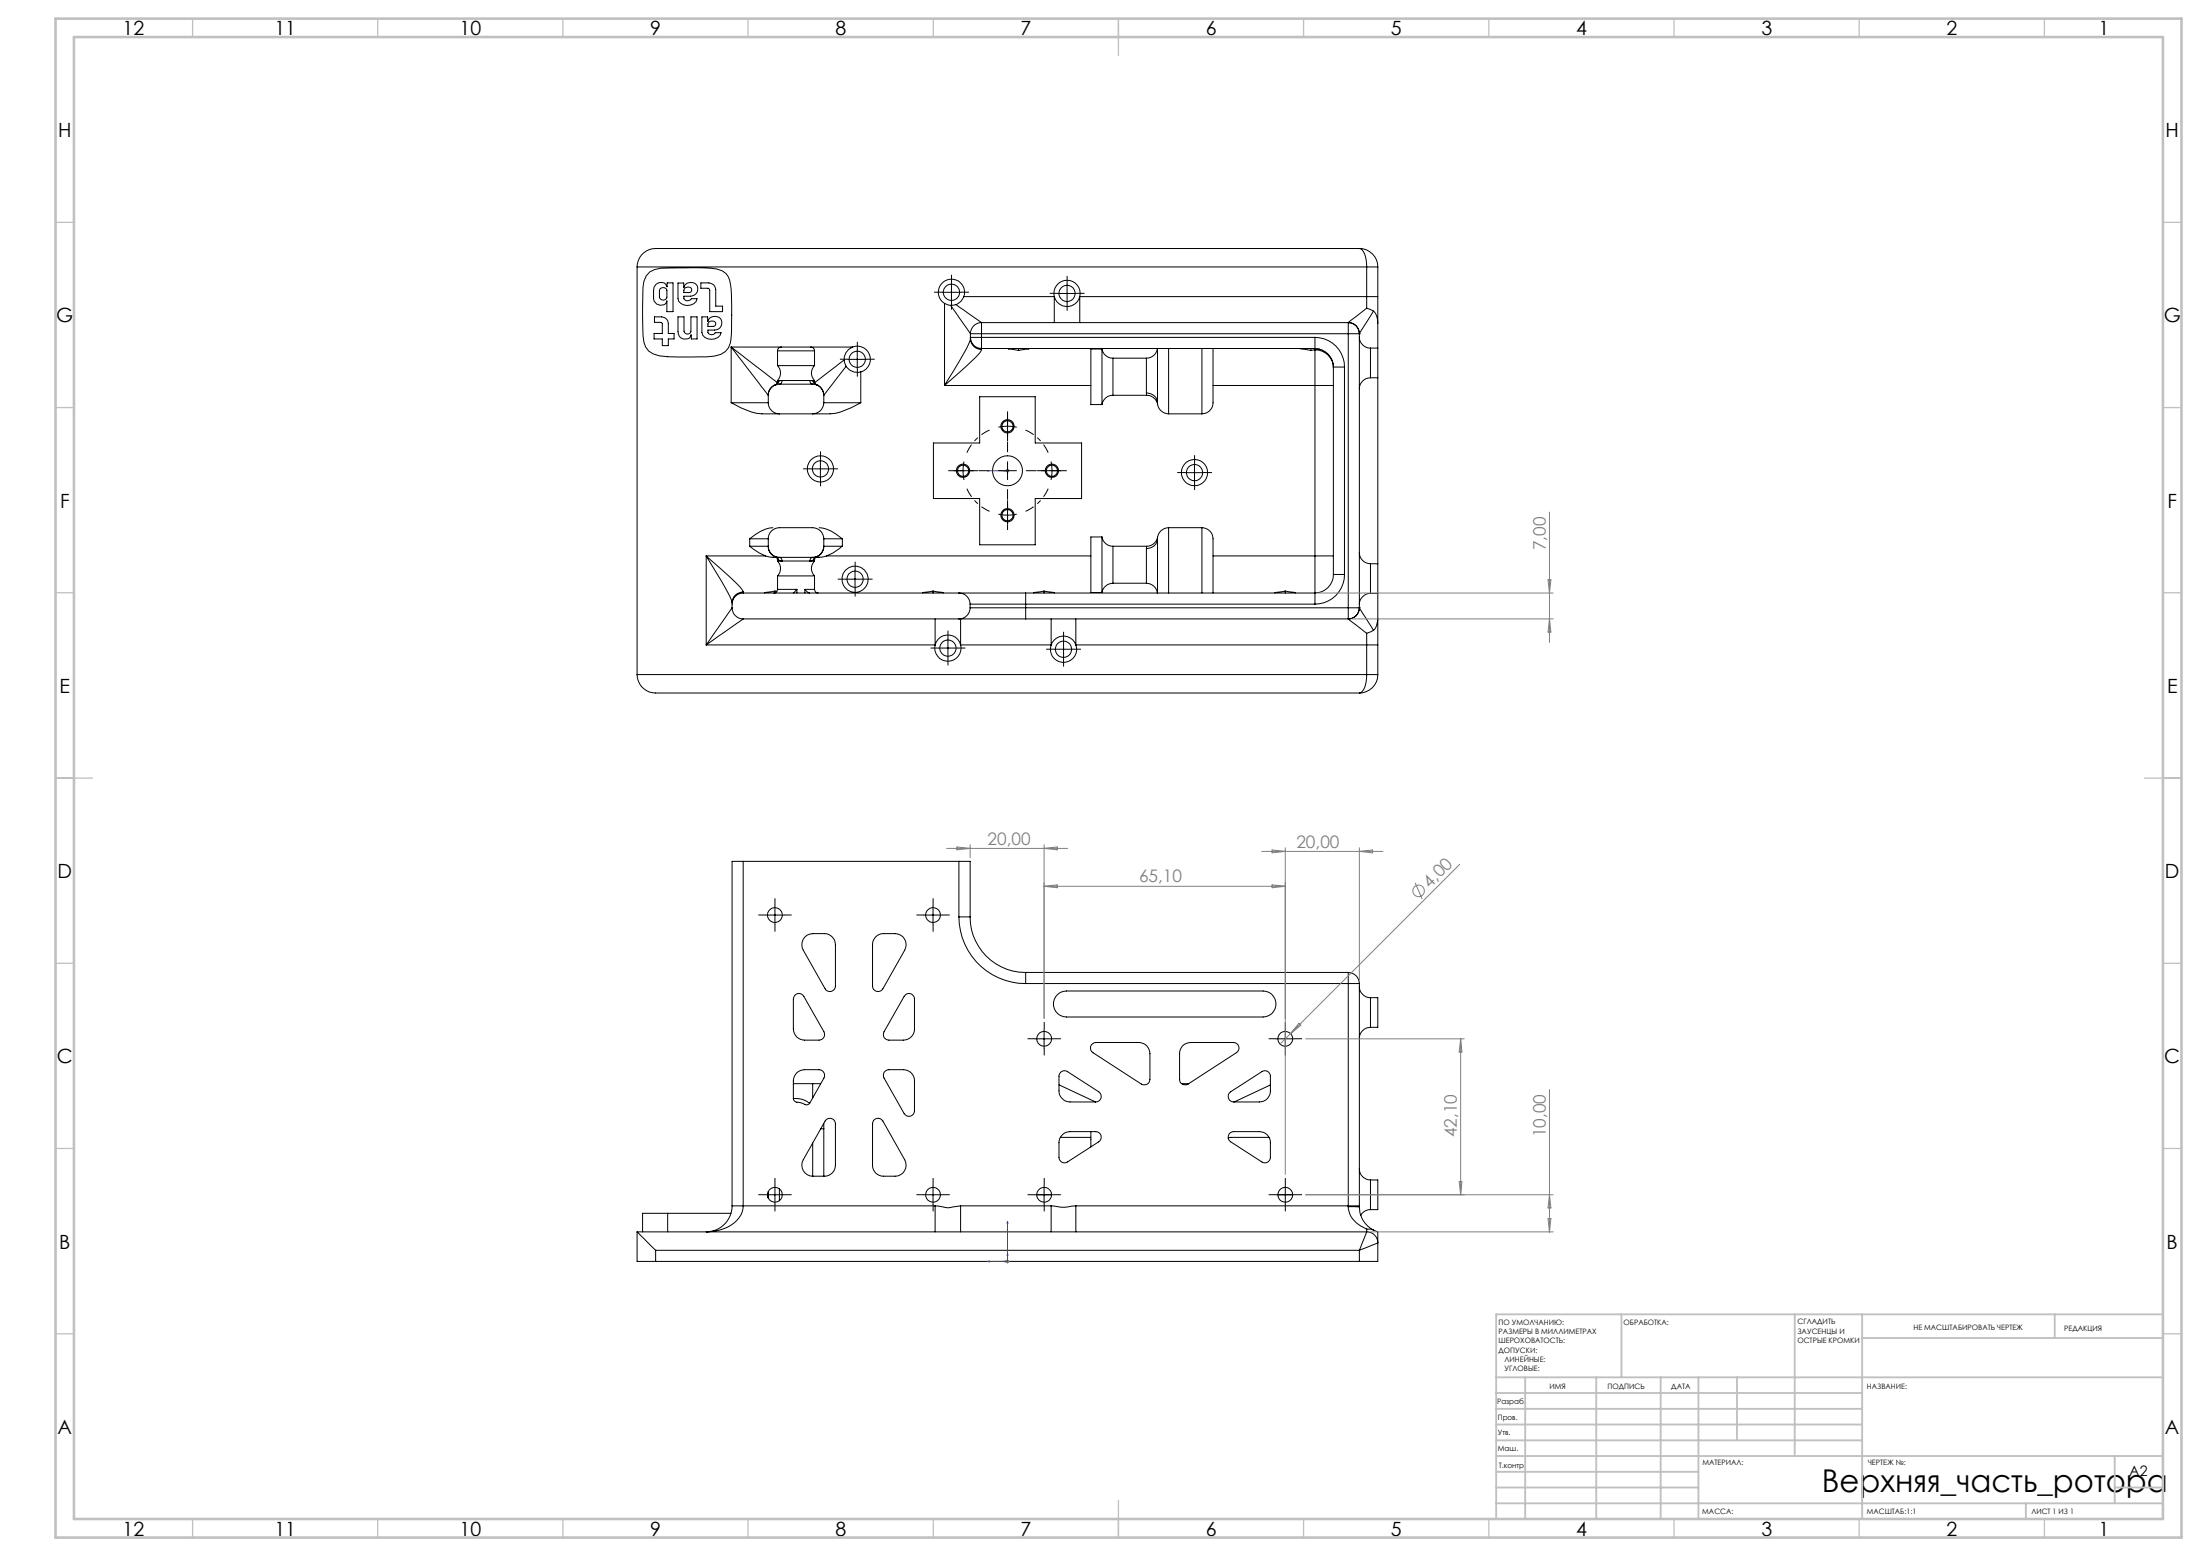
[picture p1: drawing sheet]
<svg xmlns="http://www.w3.org/2000/svg" width="594mm" height="420mm" viewBox="0 0 594 420" stroke-linecap="round" stroke-linejoin="round" font-family="sans-serif">
<g fill="none" stroke="#000" stroke-width=".27">
<path d="M172 72.1v110M172 72.1h197M175.4 73.4l1.3-.6 1.7-.4a111.7 111.7 0 0 1 15.2 .2 4.3 4.3 0 0 1 3.7 4.4l.2 2.5a103.1 103.1 0 0 1-.3 13.1 4.6 4.6 0 0 1-4.3 3.5l-2.2 .2-7.6 .1a20.3 20.3 0 0 1-6.8-.9 4.9 4.9 0 0 1-2.7-4.7 110.1 110.1 0 0 1 .2-14.9l.7-1.4zM177.1 76.8a1.76 1.76 0 0 1 3 .6v-1h1.6v7.7h-1.6v-2.8l-.2 .4a1.93 1.93 0 0 1-2.2 .6 1.93 1.93 0 0 1-1.2-1.9l.1-2.9zM178.2 78a1.05 1.05 0 0 1 1.1-.4 1.05 1.05 0 0 1 .8 .8v1.8a1.04 1.04 0 0 1-1 .8 1.04 1.04 0 0 1-1.1-.8v-1.8zM183.1 76.4h1.5v1.2a1.91 1.91 0 0 1 2.8-1.3 1.91 1.91 0 0 1 .5 3 3.5 3.5 0 0 1-3.3 .7l.2 .8a1.17 1.17 0 0 0 1.9-.2h1.5a2.83 2.83 0 0 1-4.9 .8l-.2-.8zM184.6 77.6h.1M185 77.7a.98 .98 0 0 1 1.2-.2 .98 .98 0 0 1 .5 1.2l-.5 .3h-1.6v-.7zM189.2 76.4h2.2a1.86 1.86 0 0 1 1.9 1.8v4.4h1.8v1.5h-3.5v-5.9l-.4-.4h-2zM254.4 78.9h5M256.9 76.4v5M285.6 79.2h5"/>
<path d="M288.1 76.7v5M367 67.1a3.2 3.2 0 0 1 1.9 3l.1 2M367 67.1h-190a5 5 0 0 0-5 5M367 67.1a4.9 4.9 0 0 1 5 5M369 72.1h3M369 72.1v8M372 72.1v8M176.7 85.5h1.9a1.79 1.79 0 0 1 1.8 1.8v2.7h1.6v1.5h-1.6v1.8h-1.6v-1.8h-2.2v-1.5h2.2v-2.6l-.4-.4h-1.7zM183.1 85.5h1.6v3.9a.95 .95 0 0 0 .9 .8 .95 .95 0 0 0 .9-.8v-3.9h1.7v6h-1.5l-.2-1.1a1.14 1.14 0 0 1-.8 1.1 1.92 1.92 0 0 1-2.6-2zM189.5 85.5h1.6v1.2a2 2 0 0 1 1.9-1.3 2 2 0 0 1 1.9 1.5 1.91 1.91 0 0 1-2 2.2h-1.8a1.06 1.06 0 0 0 .7 1.2 1.06 1.06 0 0 0 1.3-.5h1.6a2.75 2.75 0 0 1-2.6 1.8 2.75 2.75 0 0 1-2.6-1.9zM191.4 86.9a1 1 0 0 1 1.3-.3 1 1 0 0 1 .4 1.2l-.5 .3h-1.5v-.6zM197.4 93.7l10 13"/>
<path d="M197.4 93.7l12.5 9.6M197.4 93.7v15M197.4 93.7h13.5M209.9 98.7a2.9 2.9 0 0 1 0 4M209.9 98.7h10M209.9 94.7h10M209.9 94.7v4M210.9 93.7a1.02 1.02 0 0 0-1 1M210.9 93.7h8M218.9 93.7a1.02 1.02 0 0 1 1 1M218.9 93.7h11.2M219.9 98.7a2.81 2.81 0 0 0 0 4"/>
<path d="M219.9 94.7v4M227.9 97.2l.6 1.7M227.9 97.2l-8 6.1M228.5 98.9l-6.1 7.8M228.5 98.9a3.4 3.4 0 0 0 3.9 1.5M229 97h5M230.1 93.7a3.6 3.6 0 0 0-2.2 3.5M230.1 93.7a3.5 3.5 0 0 1 4.7 2.1 3.5 3.5 0 0 1-2.4 4.6M231.5 94.5v5M255 81.9l1.7 .5M255 81.9v22.2M256.7 82.4l5.3 7.7"/>
<path d="M258.1 82.2l6.9 4.9M258.1 82.2l-1.4 .2M260.2 80.1a3.5 3.5 0 0 1-2.1 2.1M260.2 80.1a3.5 3.5 0 0 0-1.9-4.5 3.5 3.5 0 0 0-4.5 1.6 3.5 3.5 0 0 0 1.2 4.7M260.2 80.1h24.5M262 90.1h3M262 91.1a3 3 0 0 0 3 3M262 91.1h3M262 91.4a3 3 0 0 0 3 3M262 91.1v.3M262 91.4l-.1 .5a85.8 85.8 0 0 1-6.9 12.2M262 90.1v1"/>
<path d="M265 87.1a3 3 0 0 0-3 3M265 87.1v3M265 91.1v3M265 94.1v.3M265 94.4l-.3 .6a88.1 88.1 0 0 1-9.7 9.1M265 90.1h99M265 87.1h99M265 91.1h90M265 94.1h90M265 90.1v1M272.3 94.1v.1l2.7 .4M275 94.1v.5"/>
<path d="M277.8 94.1v.1l-2.8 .4M284.7 80.1a3.6 3.6 0 0 0 3.4 2.6 3.6 3.6 0 0 0 3.4-2.6M284.7 80.1v7M284.7 80.1a3.5 3.5 0 0 1 3.4-4.4 3.5 3.5 0 0 1 3.4 4.4M291.5 80.1v7M291.5 80.1h77.5M297.5 94.2a3 3 0 0 0 3 2.5M297.5 94.2v15M297.5 94.2h-3v15h3M300.5 96.7v10M300.5 96.7h9M309.5 96.7v9.4"/>
<path d="M312.5 94.1a2.97 2.97 0 0 1-3 2.6M312.5 94.1v14.6M315.5 94.1v17.6M324.5 94.1v17.6M327.5 94.1v14.6a3 3 0 0 1-3 3M351.3 94.1l2.6 .5M353.9 94.1v.5M355 91.1v3M355 91.1a7.9 7.9 0 0 1 8 8M355 94.1a5 5 0 0 1 5 5M355 94.4a4.9 4.9 0 0 1 5 4.9M355 94.4l-1.1 .2"/>
<path d="M355 94.4v9.7M356.3 94.2l-1.3 .2M360 99.1h3M360 99.1v56M363 99.1v56M364 87.1v3M364 87.1a3 3 0 0 1 3 3M364 90.1h3M364 87.1h.1M364 90.1v74M367 91a3 3 0 0 0 3 3M367 90.1h.1"/>
<path d="M367 90.1v74M369 80.1v3.1M369 83.2l-5 3.9M369 83.2l1.8 .8M369 80.1h3M370 94v8M370 94h2M370.8 84l-3.8 6.1M370.8 84a3.6 3.6 0 0 1 1.2 3.2M372 94v8M372 80.1v7.1M372 87.2v6.8"/>
<path d="M197.4 108.7h10M197.4 108.7a16.7 16.7 0 0 0 10.3 3h2.7M207.4 108.7a3 3 0 0 0 3 3M207.4 106.7v2M209.3 103.9a2.87 2.87 0 0 0-1.9 2.8M209.3 103.9h.1M209.9 102.9l-.1 .6-.5 .4M209.9 102.7h1.3M209.9 102.7v.2M210.3 102.9v.1a.97 .97 0 0 1-1 .9M210.3 102.9h-.4M210.4 103.7a3 3 0 0 0-3 3"/>
<path d="M210.4 111.7h9M210.4 103.7h9M211.2 102.7a.87 .87 0 0 1-.8 1M211.2 102.7h7.5M211.2 102.7l-.9 .2M218.7 102.7a.87 .87 0 0 0 .7 1M218.7 102.7h1.2M218.7 102.7l.9 .2M219.4 103.7a3 3 0 0 1 3 3M219.6 102.9v.1a1.05 1.05 0 0 0 .9 .9M219.6 102.9h.3M219.9 102.9l.2 .5 .4 .4"/>
<path d="M219.9 102.7v.2M220.5 103.9a3 3 0 0 1 1.9 2.8M220.5 103.9h.1M222.4 108.7a3 3 0 0 1-3 3M222.4 108.7h10M222.4 106.7v2M232.4 108.7a16.5 16.5 0 0 1-9.3 3h-3.7M232.4 100.4v8.3M255 104.1h39.5M264.5 107.1h15v12.5h12.5v15h-12.5v12.5h-15v-12.5h-12.5v-15h12.5zM300.5 106.7a2.99 2.99 0 0 0-3 2.5M300.5 106.7h9.1a2.97 2.97 0 0 1 3 2.4"/>
<path d="M309.5 106.1a2.85 2.85 0 0 1 3 2.6M309.5 106.1l.1 .5M312.5 108.7a3 3 0 0 0 3 3M315.5 111.7h9M327.5 104.1h27.5M355 104.1h5M355 104.1v46M370 102a3 3 0 0 0-3 3M370 102h2M372 102v50.2M219 126.6h5M221.5 124.1v5"/>
<path d="M257.5 127.1h5M260.3 124.6a12.6 12.6 0 0 0 0 5M320 127.6h5M322.5 125.1v5M190.7 150.1a78.3 78.3 0 0 1 9.6 9l.4 .7M190.7 150.1a85.8 85.8 0 0 1 6.9 12.2l.1 .4a2.95 2.95 0 0 1 3-2.9M190.7 150.1h16M190.7 150.1v24M200.7 159.8v.3M202.4 145.4h5M202.4 147.4h5M202.4 147.4l2.6 1.8 1.7 .9"/>
<path d="M202.4 145.4v2M206.7 150.1l.9 .2 2.1 .1M207.4 147.5a2.87 2.87 0 0 0 1.9 2.8M207.4 147.4a3 3 0 0 0 3 3M207.4 145.4a3 3 0 0 1 3-3h9a3 3 0 0 1 3 3M207.4 145.4v2M208.7 142.4a9.9 9.9 0 0 0-6.3 3M209.2 159.5l-2.7 .4v.2M209.2 159.5l.5 .1M209.2 159.5v.5M209.3 150.3l.5 .4 .1 .5M209.3 150.3a.92 .92 0 0 1 1 1"/>
<path d="M209.3 150.3h.1M209.9 159.1a1.02 1.02 0 0 1-1 1M209.9 151.4a2.9 2.9 0 0 1 0 4.1M209.9 151.4h1.3M209.9 155.5h10M209.9 159.1h5.3M209.9 151.2v.2M209.9 155.5v3.6M209.9 151.2l.4 .1M210.3 151.3l.9 .1M210.4 150.4a.87 .87 0 0 1 .8 1M210.4 150.4h9"/>
<path d="M211.2 151.4h7.5M215.2 159.1l-1 1M215.2 159.1v1M217.3 159.1l.6 .7 .7 .3M217.3 159.1h2.6M217.3 159.1v1M218.7 151.4h1.2M219.4 150.4a.87 .87 0 0 0-.7 1M219.6 151.3l-.9 .1M219.9 151.2l-.3 .1M219.9 159.1a.96 .96 0 0 0 1 1M219.9 151.4a2.81 2.81 0 0 0 0 4.1"/>
<path d="M219.9 151.2v.2M219.9 155.5v3.6M220.5 150.3l-.4 .4-.2 .5M220.5 150.3a.97 .97 0 0 0-.9 1M220.5 150.3h.1M221.2 142.4a11 11 0 0 1 6.2 3M222.4 147.5a3 3 0 0 1-1.9 2.8M222.4 147.4a3 3 0 0 1-3 3M222.4 145.4h5M222.4 147.4h5M222.4 145.4v2M223.2 150.1l-1 .2-2 .1"/>
<path d="M223.2 150.1h71.3M227.4 147.4l-2.5 1.8-1.7 .9M227.4 145.4v2M228.4 156.3h5M230.9 153.8v5M251.9 159.5l2.8 .4v.2M251.9 159.5l-2.7 .4v.2M251.9 159.5v.6M281.9 159.5l2.8 .4v.2M281.9 159.5l-2.7 .4v.2M281.9 159.5v.6M297.5 144.9a2.99 2.99 0 0 0 3 2.5"/>
<path d="M297.5 144.9v15M297.5 144.9h-3v15h3M300.5 157.4a3.1 3.1 0 0 0-3 2.5M300.5 147.4v10M300.5 157.4h9M309.5 157.4a3 3 0 0 1 3 2.7M309.5 148.1v9.3M309.6 147.5l-.1 .6M312.5 145.4a2.85 2.85 0 0 1-3 2.7M312.5 145.4v14.7M312.6 145a3 3 0 0 1-3 2.4h-9.1M315.5 142.4a3 3 0 0 0-3 3"/>
<path d="M315.5 142.4v17.7M315.5 142.4h9M324.5 142.4a3 3 0 0 1 3 3v14.7M324.5 142.4v17.7M327.5 150.1h27.5M347 159.5l2.8 .4v.2M347 159.5l-2.7 .4v.2M347 159.5v.6M355 150.1v10M355 150.1h5M360 155.1h3M360 155.1a5 5 0 0 1-5 5"/>
<path d="M363 155.1a7.9 7.9 0 0 1-8 8M367 149.2a3 3 0 0 0 3 3M370 152.2v8M370 152.2h2M372 152.2v8M190.7 174.1h61.8M197.7 164.1a3 3 0 0 0 3 3M197.7 164.1l-7 10M200.7 160.1a3.2 3.2 0 0 0-3 4M200.7 167.1l-10 7M200.7 167.1h58.2M200.7 160.1h58.2"/>
<path d="M252.5 174.1a3.6 3.6 0 0 1 3.4-2.7 3.6 3.6 0 0 1 3.5 2.7M252.5 167.1v7M252.5 174.1a3.5 3.5 0 0 0 3.4 4.4 3.5 3.5 0 0 0 3.5-4.4M253.4 174.9h5M255.9 172.5v4.9M258.9 160.1a3 3 0 0 1 3 3M258.9 160.1h18M258.9 167.1h18M259.4 167.1v7M259.4 174.1h24.4M261.9 164.1a3 3 0 0 1-3 3M261.9 163.1h15"/>
<path d="M261.9 164.1h15M261.9 163.1v1M276.9 160.1v3M276.9 164.1v3M276.9 167.1h87.1M276.9 160.1h78.1M276.9 163.1v1M276.9 164.1h87.1M276.9 163.1h78.1M283.8 174.1a3.5 3.5 0 0 1 3.3-2.4 3.5 3.5 0 0 1 3.4 2.4M283.8 167.1v7M283.8 174.1a3.5 3.5 0 0 0 3.3 4.7 3.5 3.5 0 0 0 3.4-4.7"/>
<path d="M284.7 175.2h4.9M287.2 172.7v5M290.5 167.1v7M290.5 174.1h78.5M355 160.1v3M364 164.1h3M364 164.1v3M364 167.1l5 3.8M364 167.1h.1M367 164.1a3 3 0 0 1-3 3M367 164.1l3.8 6.1M367 164.1h.1"/>
<path d="M369 170.9v3.2M369 174.1h3M369 174.1v8M370 160.2a3 3 0 0 0-3 3M370 160.2h2M370.8 170.2l-1.8 .7M372 166.9a4.2 4.2 0 0 1-1.2 3.3M372 166.9v7.2M372 160.2v6.7M372 174.1v8M172 182.1a5 5 0 0 0 5 5h190M172 182.1h197"/>
<path d="M369 182.1h3M369 182.1l-.1 1.9a3.2 3.2 0 0 1-1.9 3.1M372 182.1a4.9 4.9 0 0 1-5 5M200.7 232.5h-3v93M200.7 232.5v93M200.7 232.5h58.2M258.9 232.5h3v15M258.9 232.5v15M206.7 247h5M209.2 244.5v5M217.4 252.9l.6-.5a10.1 10.1 0 0 1 5.2-.4 3.1 3.1 0 0 1 2.4 3v11.2a1.49 1.49 0 0 1-1.1 1.4 1.49 1.49 0 0 1-1.7-.7l-5.9-10.4a3 3 0 0 1 .5-3.6zM236.4 252.9a2.88 2.88 0 0 1 2.2-.9h3.1a3 3 0 0 1 2.6 4.5l-5.9 10.4a1.49 1.49 0 0 1-1.7 .7 1.49 1.49 0 0 1-1.1-1.4v-11.2a2.87 2.87 0 0 1 .8-2.1z"/>
<path d="M249.4 247h5M251.9 244.5v5M258.9 247.5a18 18 0 0 0 18 18M258.9 247.5h3M261.9 247.5a14.9 14.9 0 0 0 15 15M214.5 268.8a1.49 1.49 0 0 1 2.5 .1l5.5 9.6a1.53 1.53 0 0 1-1.3 2.3h-4a3 3 0 0 1-3-3v-8.1zM244.4 268.6a1.46 1.46 0 0 1 1.7-.3 1.46 1.46 0 0 1 .8 1.4v8.1a3 3 0 0 1-3 3h-3.9a1.5 1.5 0 0 1-1.3-2.3zM276.9 262.5v3M276.9 265.5h87.1M276.9 262.5h87.1M281.9 277.9v5M285.6 268.4l.7-.5 1.6-.4h53.1a3.5 3.5 0 0 1 3.5 3.5 3.5 3.5 0 0 1-3.5 3.5h-53.1a3.5 3.5 0 0 1-3.2-2.3 3.5 3.5 0 0 1 .9-3.8z"/>
<path d="M347 277.9v5M364 262.5a3 3 0 0 1 3 3M364 265.5h3M364 262.5v3M364 265.5v60M367 266.3a3 3 0 0 0 3 3M367 265.5v60M370 277.3a3 3 0 0 0-3 3M370 269.3h2v8h-2M370 269.3v8M214.2 296.5a6.1 6.1 0 0 1 4.4 1.3M214.2 292.5h5.2"/>
<path d="M215.1 289.6a3.3 3.3 0 0 1 2.1-.9h4a1.55 1.55 0 0 1 1.3 2.3l-3.8 6.7a1.22 1.22 0 0 1-1.9 .2l-.8-.3a1.51 1.51 0 0 1-1.8-.9v-4.9a3.3 3.3 0 0 1 .9-2.2zM219.4 292.5h2.2M219.4 292.5v3.9M238.9 289.2l1.1-.5h3.9a3 3 0 0 1 3 3.1v8a1.49 1.49 0 0 1-1.1 1.5 1.49 1.49 0 0 1-1.7-.7l-5.4-9.6-.2-1.1zM279.4 280.4h5M285.9 292.8l9.9 4.6M286.4 289.4a1.45 1.45 0 0 1 1.8-.1l8.5 5.4a1.49 1.49 0 0 1 .6 1.7 1.49 1.49 0 0 1-1.5 1h-6.9a3 3 0 0 1-3-3l.1-4.3zM294.7 282l.8-.5 .4-.1h11.6a3 3 0 0 1 3 3v6.9a1.52 1.52 0 0 1-2.3 1.3l-13.1-8.5a1.49 1.49 0 0 1-.4-2.1zM319 292.5h2M319.3 282.3a3.3 3.3 0 0 1 2.2-.9h11.5a1.49 1.49 0 0 1 1.5 1.1 1.49 1.49 0 0 1-.7 1.6l-13 8.5a1.5 1.5 0 0 1-2.3-1.3v-6.9a3 3 0 0 1 .8-2.1zM331.9 295l8.8-5.7a1.48 1.48 0 0 1 2.3 1.2v3.9a2.95 2.95 0 0 1-3 3h-6.9a1.49 1.49 0 0 1-1.4-.8 1.49 1.49 0 0 1 .2-1.6zM343 292.9l-9.8 4.5"/>
<path d="M344.5 280.4h5M209.2 320v5M219.4 308.5v9M221.6 304.7h.8M222.4 303.2v14.3M223.1 302.2a1.49 1.49 0 0 1 1.6-.2 1.49 1.49 0 0 1 .9 1.3v11.2a2.95 2.95 0 0 1-3 3h-3.1a2.96 2.96 0 0 1-2.6-4.5zM235.9 302.4a1.53 1.53 0 0 1 2.5 .2l5.9 10.4a2.99 2.99 0 0 1-2.6 4.5h-3.1a2.9 2.9 0 0 1-3-3v-11.2zM251.9 320v5M281.9 320v5M286.3 307h8.2M286.8 306.3a2.73 2.73 0 0 1 2.1-.8h6.9a1.49 1.49 0 0 1 1.5 1 1.49 1.49 0 0 1-.6 1.7l-8.5 5.4a1.48 1.48 0 0 1-2.3-1.2v-3.9a2.73 2.73 0 0 1 .9-2.2zM294.5 305.5v4.1"/>
<path d="M331.9 306.1l.3-.4 .9-.2h6.9a2.95 2.95 0 0 1 3 3v3.9a1.48 1.48 0 0 1-2.3 1.2l-8.4-5.4a1.49 1.49 0 0 1-.4-2.1zM342.7 307h-10.3l-.8 .2M347 320v5M367 315.5a3 3 0 0 0 3 3M370 318.5h2v8h-2M370 318.5v8M172 332.5l5 5M172 332.5v8h5M172 332.5h197M177 337.5v3M177 337.5h190M180.3 327.5h17"/>
<path d="M180.3 327.5h-6.8v5M180.3 327.5v5M197.7 325.5h3M197.7 325.5a7 7 0 0 1-7 7 10.5 10.5 0 0 0 9.3-4.5l.4-.8 .3-1.7M200.7 325.5h51.8M206.7 322.5h5M207.4 321.6v1.8M207.4 322.5v.8M210.4 320.9v3.2M249.4 322.5h5M252.5 325.5v7M252.5 325.5l2.1 .3a3.9 3.9 0 0 0 2.8 0l2-.3"/>
<path d="M259.4 325.5v7M259.4 325.5h24.4M279.4 322.5h5M283.8 325.5v7M283.8 325.5h.7a9 9 0 0 0 4.9 .1l1.1-.1M290.5 325.5v7M290.5 325.5h73.5M344.5 322.5h5M364 325.5v.2M364 325.7a6.1 6.1 0 0 0 3.3 5.2l1.7 .9M364 325.7l3 .1M364 325.5h3"/>
<path d="M367 325.8a6.9 6.9 0 0 0 3.8 6.2M367 325.5v.3M367 337.5v3M369 332.5l-2 5M369 332.5a2.95 2.95 0 0 1 3 3M369 331.8v.7M369 331.8h1.1l.7 .2M370 326.5a2.93 2.93 0 0 0-2.6 1.6M370.8 332l1.2 .5v3M372 335.5l-5 2M372 335.5v5h-5M177 340.5h190"/>
<circle cx="256.9" cy="78.9" r="2.21"/>
<circle cx="288.1" cy="79.2" r="2.19"/>
<circle cx="231.5" cy="97" r="2.2"/>
<circle cx="272" cy="115.1" r="1.79"/>
<circle cx="272" cy="115.1" r="1.51"/>
<circle cx="221.5" cy="126.6" r="2.2"/>
<circle cx="221.5" cy="126.6" r="3.5"/>
<circle cx="260" cy="127.1" r="1.8"/>
<circle cx="260" cy="127.1" r="1.51"/>
<circle cx="272" cy="127.1" r="4"/>
<circle cx="272" cy="139.1" r="1.8"/>
<circle cx="272" cy="139.1" r="1.51"/>
<circle cx="284" cy="127.1" r="1.51"/>
<circle cx="284" cy="127.1" r="1.8"/>
<circle cx="322.5" cy="127.6" r="2.21"/>
<circle cx="322.5" cy="127.6" r="3.5"/>
<circle cx="230.9" cy="156.3" r="2.2"/>
<circle cx="230.9" cy="156.3" r="3.6"/>
<circle cx="255.9" cy="174.9" r="2.2"/>
<circle cx="287.1" cy="175.3" r="2.2"/>
<circle cx="209.2" cy="247" r="2"/>
<circle cx="251.9" cy="247" r="2"/>
<circle cx="281.9" cy="280.4" r="2"/>
<circle cx="347" cy="280.4" r="2"/>
<circle cx="209.2" cy="322.5" r="2"/>
<circle cx="251.9" cy="322.5" r="2"/>
<circle cx="281.9" cy="322.5" r="2"/>
<circle cx="347" cy="322.5" r="2"/>
</g>
<g fill="none" stroke="#808080" stroke-width=".27">
<path d="M271.5 127.1h1M271.7 126.7l.7 .7M272 126.6v1M272.4 126.7l-.7 .7M418.4 138.2v35.2M418 156.5h.7l-.3 3.6zM356 160.1h63.3M365 167.1h54.3M418.4 167.1l.3 3.5h-.7zM255.6 229h32.7M258.4 228.6l3.5 .4-3.5 .4zM261.9 228v3.5"/>
<path d="M281.9 228v46.9M281.9 239.2h65.1M281.9 239.2l3.6-.4v.8zM281.9 229l3.6-.4v.8zM340.7 229.8h32.7M343.5 238.8l3.5 .4-3.5 .4zM343.5 229.4l3.5 .4-3.5 .4zM347 228.8v88.2M367 228.8v35.7M367 229.8l3.6-.4v.8zM382.1 238.3l1.9 4.4M394.1 233.3l-48.5 48.5"/>
<path d="M350.7 276.2l.5 .5-2.8 2.3zM352.5 280.4h42.9M394.4 280.4v42.1M394.4 280.4l.3 3.6h-.7zM418.4 294.1v38.4M394 318.9h.7l-.3 3.6zM272 340v1M352.5 322.5h66.8M370 332.5h49.3M418 328.9h.7l-.3 3.6zM418.4 322.5l.3 3.6h-.7zM271.5 340.5h1"/>
<path d="M271.7 340.1l.7 .7M272.4 340.1l-.7 .7"/>
<circle cx="383" cy="240.5" r="1.56"/>
</g>
<path d="M266.6 127.1h5.4M266.6 127.1h.6h-.6M270.9 127.1h.6h-.6M271.9 127.1h.3zM272 127.1h.1M272 329.7v10.8h-5.4M272 338.3l.2 .6h-.3zM272 329.7l.2 .5h-.3zM266.6 340.5l.6-.1v.2zM270.9 340.5l.6-.1v.2z" fill="none" stroke="#00f" stroke-width=".27"/>
<g fill="none" stroke="#000" stroke-width=".27" stroke-dasharray="15.2 1.3 1.3 1.3" stroke-linecap="butt">
<path d="M254.4 78.9h-2.2M256.9 76.4v-2.2M259.4 78.9h2.2M285.6 79.2h-2.2M288.1 76.7v-2.2M290.6 79.2h2.2M229 97h-2.2M231.5 94.5v-2.2M231.5 99.5v2.2M234 97h2.2M256.9 81.4v2.2M288.1 81.7v2.2"/>
<path d="M272 115.1l-2.4 .2M272 115.1l2.5 .2M272 115.1v-2.5M272 115.1v2.5M272 112.6v-1.6M272 117.6v1.5M219 126.5h-2.2M221.5 124v-2.2M221.5 129v2.2M224 126.5h2.2M257.5 127.1h-1.5M262.5 127.1h1.5"/>
<path d="M272 139.1l2.5-.3M272 139.1l-2.4-.3M272 127.1v-2.5M272 127.1h-2.5M272 127.1v2.5M272 127.1h2.5M272 139.1v2.5M272 139.1v-2.5M272 136.6v-1.6M281.5 127.1h-1.5M284 127.1l-.2-2.5M284 127.1l-.2 2.4"/>
<path d="M284 127.1h2.5M284 127.1h-2.5M286.5 127.1h1.5M320 127.6h-2.2M322.5 125.1v-2.2M322.5 130.1v2.2M325 127.6h2.2M228.4 156.3h-2.2M230.9 153.8v-2.2M230.9 158.8v2.2M233.4 156.3h2.2M272 141.6v1.5"/>
<path d="M253.5 174.9h-2.2M256 172.4v-2.2M256 177.4v2.2M258.5 174.9h2.2M284.7 175.2h-2.2M287.2 172.7v-2.2M287.2 177.7v2.2M289.7 175.2h2.2M206.7 247h-2M209.2 244.5v-2M209.2 249.5v2M211.7 247h2"/>
<path d="M249.4 247h-2M251.9 244.5v-2M251.9 249.5v2M254.4 247h2M281.9 277.9v-2M347 277.9v-2M279.4 280.4h-2M281.9 282.9v2M284.4 280.4h2M344.5 280.4h-2M347 282.9v2M349.5 280.4h2"/>
<path d="M209.2 320v-2M251.9 320v-2M281.9 320v-2M347 320v-2M206.7 322.5h-2M209.2 325v2M211.7 322.5h2M249.4 322.5h-2M251.9 325v2M254.4 322.5h2M279.4 322.5h-2M281.9 325v2"/>
<path d="M284.4 322.5h2M344.5 322.5h-2M347 325v2M349.5 322.5h2"/>
</g>
<path d="M267.2 116.1a12 12 0 0 0-6.1 6.1M261.1 131.9a12 12 0 0 0 6.1 6.1M276.9 138a12 12 0 0 0 6.1-6.1M283 122.2a12 12 0 0 0-6.1-6.1" fill="none" stroke="#000" stroke-width=".27" stroke-dasharray="15.2 1.3 1.3 1.3" stroke-dashoffset="12.7" stroke-linecap="butt"/>
<path d="M267 127.1h-9.5M272 122.1v-9.5M272 132.1v9.5M277 127.1h9.5" fill="none" stroke="#000" stroke-width=".27" stroke-dasharray="15.2 1.3 1.3 1.3" stroke-dashoffset="12.4" stroke-linecap="butt"/>
<g fill="none" stroke="#c0c0c0" stroke-width=".35">
<path d="M52 5v5M102 5v5M152 5v5M202 5v5M252 5v5M302 5v10M352 5v5M402 5v5M452 5v5M502 5v5M552 5v5M15 60h5"/>
<path d="M584 60h5M15 110h5M584 110h5M15 160h5M584 160h5M15 210h10M579 210h10M15 260h5M584 260h5M15 310h5M584 310h5M15 360h5"/>
<path d="M584 360h5M52 410v5M102 410v5M152 410v5M202 410v5M252 410v5M302 405v10M352 410v5M402 410v5M452 410v5M502 410v5M552 410v5"/>
</g>
<g fill="none" stroke="#c0c0c0" stroke-width=".5">
<path d="M437.8 354.8v17M484.6 354.8v38.2M502.8 354.8v55.2M554.8 354.8v6.4M584 354.8h-180v55.2M404 371.8h180M404 376h98.8M411.8 371.8v38.2M431 371.8v38.2M448.4 371.8v38.2M458.6 371.8v38.2M469 371.8v17"/>
<path d="M502.8 361.2h81.2M404 388.8h98.8M404 384.5h98.8M404 380.3h98.8M404 397.3h54.6M404 393h180M571 393v12.8M404 405.8h180M404 401.5h54.6M547 405.8v4.2M571 401.5h13"/>
</g>
<path d="M15 5h574v410h-574zM20 10h564v400h-564z" fill="none" stroke="#c0c0c0" stroke-width=".7"/>
<g fill="#00f">
<path d="M266.6 340.5l.6 .1v-.2zM272 329.7l-.1 .5h.3z"/>
<path d="M270.9 340.5l.6 .1v-.2zM272 338.3l-.1 .6h.3zM266.6 127.1h.6zM271.9 127.1h.3z"/>
<path d="M270.9 127.1h.6zM271.9 127.1h.3z"/>
</g>
<text font-size="8.5" x="491.9" y="402.7">Верхняя_часть_ротора</text>
<g font-size="5.3">
<text x="33.1" y="9.5">12</text>
<text x="74.1" y="9.5">11</text>
<text x="124.1" y="9.5">10</text>
<text x="175.6" y="9.5">9</text>
<text x="225.6" y="9.5">8</text>
<text x="275.6" y="9.5">7</text>
<text x="325.6" y="9.5">6</text>
<text x="375.6" y="9.5">5</text>
<text x="425.6" y="9.5">4</text>
<text x="475.6" y="9.5">3</text>
<text x="525.6" y="9.5">2</text>
<text x="566.6" y="9.5">1</text>
<text x="15.7" y="37">H</text>
<text x="584.7" y="37">H</text>
<text x="15.2" y="87">G</text>
<text x="584.2" y="87">G</text>
<text x="16.2" y="137">F</text>
<text x="585.2" y="137">F</text>
<text x="16.1" y="187">E</text>
<text x="585.1" y="187">E</text>
<text x="15.5" y="237">D</text>
<text x="584.5" y="237">D</text>
<text x="15.4" y="287">C</text>
<text x="584.4" y="287">C</text>
<text x="16" y="337">B</text>
<text x="585" y="337">B</text>
<text x="15.5" y="387">A</text>
<text x="584.5" y="387">A</text>
<text x="33.1" y="414.5">12</text>
<text x="74.1" y="414.5">11</text>
<text x="124.1" y="414.5">10</text>
<text x="175.6" y="414.5">9</text>
<text x="225.6" y="414.5">8</text>
<text x="275.6" y="414.5">7</text>
<text x="325.6" y="414.5">6</text>
<text x="375.6" y="414.5">5</text>
<text x="425.6" y="414.5">4</text>
<text x="475.6" y="414.5">3</text>
<text x="525.6" y="414.5">2</text>
<text x="566.6" y="414.5">1</text>
</g>
<g font-size="4.7" fill="#808080">
<text x="417.4" y="148.6" transform="rotate(-90 417.4 148.6)">7,00</text>
<text x="266.6" y="228">20,00</text>
<text x="350" y="228.8">20,00</text>
<text x="307.5" y="238.2">65,10</text>
<text x="386.1" y="239.8" transform="rotate(-45 386.1 239.8)">4,00</text>
<text x="393.4" y="307" transform="rotate(-90 393.4 307)">42,10</text>
<text x="417.4" y="307" transform="rotate(-90 417.4 307)">10,00</text>
</g>
<text font-size="3.9" x="574.9" y="398.5">A2</text>
<g font-size="2">
<text x="404.6" y="357.6">ПО УМОЛЧАНИЮ:</text>
<text x="438.4" y="357.6">ОБРАБОТКА:</text>
<text x="485.3" y="357.5">СГЛАДИТЬ</text>
<text x="485.3" y="360">ЗАУСЕНЦЫ И</text>
<text x="516.6" y="359">НЕ МАСШТАБИРОВАТЬ ЧЕРТЕЖ</text>
<text x="557.3" y="359.2">РЕДАКЦИЯ</text>
<text x="404.6" y="360.1">РАЗМЕРЫ В МИЛЛИМЕТРАХ</text>
<text x="404.6" y="362.6">ШЕРОХОВАТОСТЬ:</text>
<text x="404.6" y="365.1">ДОПУСКИ:</text>
<text x="485.3" y="362.5">ОСТРЫЕ КРОМКИ</text>
<text x="406.2" y="367.6">ЛИНЕЙНЫЕ:</text>
<text x="406.2" y="370.1">УГЛОВЫЕ:</text>
<text x="418.3" y="375">ИМЯ</text>
<text x="434" y="374.9">ПОДПИСЬ</text>
<text x="451.2" y="374.9">ДАТА</text>
<text x="504.1" y="374.9">НАЗВАНИЕ:</text>
<text x="404.2" y="379.1">Разраб.</text>
<text x="404.4" y="383.3">Пров.</text>
<text x="404.4" y="387.4">Утв.</text>
<text x="404.5" y="391.8">Маш.</text>
<text x="459.6" y="395.5">МАТЕРИАЛ:</text>
<text x="504.4" y="395.5">ЧЕРТЕЖ №:</text>
<text x="404.7" y="396.1">Т.контр</text>
<text x="459.6" y="408.5">МАССА:</text>
<text x="504.1" y="408.6">МАСШТАБ:1:1</text>
<text x="548.5" y="408.6">ЛИСТ 1 ИЗ 1</text>
</g>
</svg>
